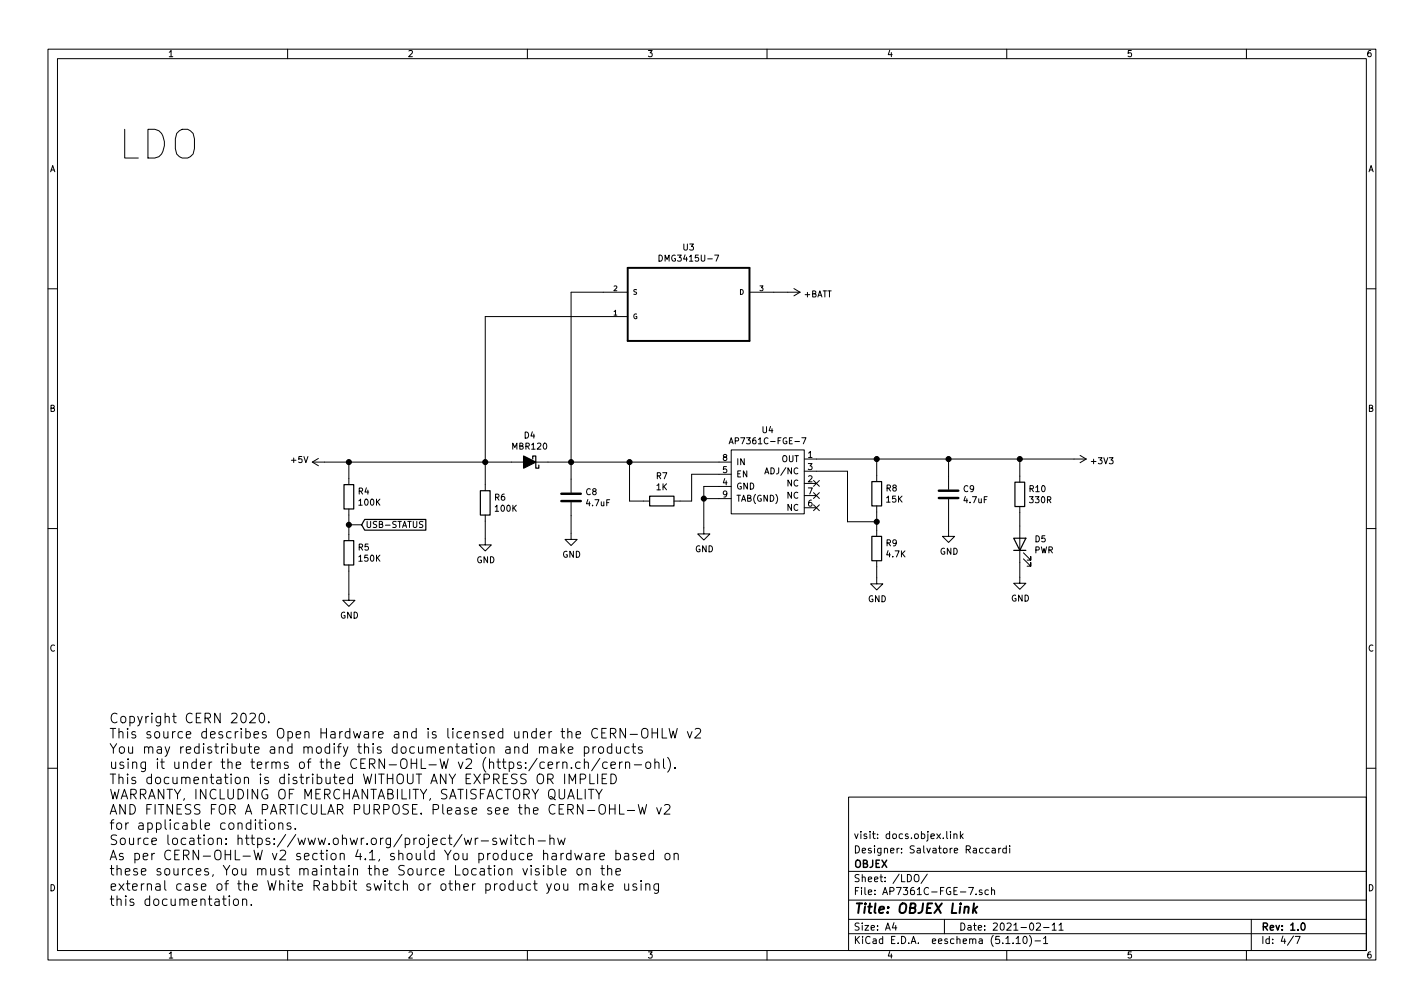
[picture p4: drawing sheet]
<svg xmlns="http://www.w3.org/2000/svg" width="297mm" height="210mm" viewBox="0 0 297 210" stroke-linecap="round" stroke-linejoin="round" font-family="sans-serif">
<g fill="none" stroke="#000" stroke-width=".21">
<path d="M10 10.3h277v189.9h-277zM12 12.2h273v186.1h-273zM60 10.3v1.9M110 10.3v1.9M160 10.3v1.9M210 10.3v1.9M260 10.3v1.9M137.5 53.2a.64 .64 0 0 1 .7 .6 .64 .64 0 0 1-.7 .7zM149.1 53.2h.8l-.5 1.3M10 60.2h2M130.9 61h-11.8v41.7M130.9 66h-29.7v36.4"/>
<path d="M156.3 61h10.6M165.6 60.2l1.3 .8M166.9 61l-1.3 .7M285 60.2h2M65.2 96.4h87.3M65.2 96.4l1.2 .7M66.4 95.6l-1.2 .8M72.8 96.4v4.7M131.3 96.4v8.1h4.2M152.1 92.6l.4-1.3 .4 1.3M152.2 92.2h.6M152.5 93.8h15.3v13.4h-15.3z"/>
<path d="M152.5 98.9h-8.2v5.6h-3.7M159.5 98.9l.4-1.3 .5 1.3M167.3 91.3h.8l-.5 1.3M167.8 95.8h58.8M167.8 98.3h9v10.5h6.1M182.9 95.8v4.7M197.9 95.8v6.3M212.7 95.8v4.8M225.3 95l1.3 .8M226.6 95.8l-1.3 .7M10 110.3h2M72.8 117.9v7.3h1.2l-1.2 1.3-1.3-1.3h1.3"/>
<path d="M72.8 106.2v6.6M72.8 109.5h2.6M88.2 108.8h-.5l-.2 .1v.3l.6 .3 .1 .3-.2 .2h-.5M101.2 107.4v6.3h1.3l-1.3 1.2-1.3-1.2h1.3M119.1 104.8v7.7h1.3l-1.3 1.3-1.2-1.3h1.2M146.8 104h5.7M152.5 101.5h-5.7v9.9h1.3l-1.3 1.2-1.3-1.2h1.3M167.8 100.8h2.5M167.8 105.9h2.5M167.8 103.4h2.5M169.7 105.3l1.2 1.2M169.7 102.8l1.2 1.2"/>
<path d="M169.7 100.2l1.2 1.2M170.9 105.3l-1.2 1.2M170.9 102.8l-1.2 1.2M170.9 100.2l-1.2 1.2M182.9 117v4.8h1.2l-1.2 1.3-1.3-1.3h1.3M182.9 105.5v6.4M197.9 104.1v7.8h1.2l-1.2 1.3-1.3-1.3h1.3M212.7 105.7v16h1.3l-1.3 1.2-1.2-1.2h1.2M213.5 116.6l1.5 1.5v-.8v.8h-.8M213.5 115.3l1.5 1.5v-.7v.7h-.8M285 110.3h2M52.1 148.9l.3-.1h.5l.3 .1 .1 .4-.1 .3-1.2 1.2h1.3"/>
<path d="M54.2 148.9l.3-.1a1.07 1.07 0 0 1 .5 1.8 .48 .48 0 0 1-.5 .2 .48 .48 0 0 1-.4-.4v-.9zM56.1 150.6v.2M112.5 156a.49 .49 0 0 1 .9 .1v1M112.5 155.8v1.3M113.4 156.1l.1-.2a.48 .48 0 0 1 .7 .2v1M114.3 159.6l1-.2-.1-.4-.6-.1-.3 .3 .1 1h.8M115.2 155.9h.8l.1 1.2M116.1 156.3l-.7 .1a.39 .39 0 0 0-.3 .3 .39 .39 0 0 0 .3 .4l.7-.1M116.2 158.9v1.4M116.7 158.9l-.4 .1-.1 .3M117 155.1v2M117.2 156.4l.6 .7"/>
<path d="M117.4 159.2a.49 .49 0 0 1 .9 0v1.1M117.4 158.9v1.4M117.8 155.8l-.8 .7M118.5 156.4l1-.1-.1-.4-.6-.1-.3 .3 .1 .9h.8M121 159l-.6-.1-.3 .4v.6l.2 .3h.7M121.9 155.9l.6-.1 .3 .4v.5l-.1 .3h-.8M121.9 159.2a.47 .47 0 0 1 .8 0v1.1M121.9 155.8v2M121.9 158.3v2M123.7 155.8v1.3M124.3 155.8l-.4 .1-.2 .3M125 155.9a.54 .54 0 0 1 .9 .3l-.1 .7a.55 .55 0 0 1-.5 .2 .55 .55 0 0 1-.5-.4v-.5z"/>
<path d="M125.1 158.2l-1.7 2.6M125.5 152.9h.7M126.5 151.9h-1v2h1M126.7 159l-.6-.1-.4 .4v.6l.2 .3h.8M127.3 153h.8a.54 .54 0 0 0 .4-.5 .54 .54 0 0 0-.4-.6h-.8v2M127.4 159.6l1-.2-.1-.4-.6-.1-.3 .3 .1 1h.8M127.6 155.9l-.5-.1-.4 .4v.5l.1 .3h.8M127.6 155.1v2M127.8 153l.7 .9M128.6 155.8l.1 1.2a.53 .53 0 0 0 .7-.1M129.2 158.9v1.4M129.4 155.8v1.3"/>
<path d="M129.8 158.9l-.4 .1-.2 .3M130.5 151.9v2l-1.2-2v2M130.5 159.2a.52 .52 0 0 1 .7-.2l.1 1.3M130.5 158.9v1.4M131.2 155.9l-.5-.1-.4 .4v.5l.2 .3h.7M131.4 153.2h1.6M131.8 155.8h.8M132.1 155.1v1.7l.1 .2 .4 .1M132.3 159.5h1.5M133.9 152.2a.66 .66 0 0 1 .8-.3 .66 .66 0 0 1 .5 .7v.7a.66 .66 0 0 1-.4 .6 .66 .66 0 0 1-.7-.1 1.58 1.58 0 0 1-.2-1.6zM133.9 155.9a.5 .5 0 0 0-.8 .2l.1 .3 .7 .1 .1 .2-.3 .4-.6-.1M134.9 159a.54 .54 0 0 1 .8 .3v.6a.54 .54 0 0 1-.5 .4 .54 .54 0 0 1-.5-.4v-.6z"/>
<path d="M136 152.9h1.2M136 151.9v2M136.6 159.2a.49 .49 0 0 1 .9 0v1.1M136.6 158.3v2M137.2 151.9v2M138.1 151.9v2h1M138.4 158.3v1.7l.3 .3M139.3 158a2.29 2.29 0 0 1 0 3.1M139.6 151.9l.4 2 .4-1.4 .4 1.4 .5-2M143.4 152.6l.5 1.3 .4-1.3M145 152.1l.3-.2h.5l.2 .2 .2 .4-.2 .3-1.1 1.1h1.3M10 160.2h2"/>
<path d="M53.9 171.6h.8M54.2 171v1.7l.1 .2 .4 .1M55.4 171v.2M55.4 171.6v1.4M56.3 171.9a.55 .55 0 0 1 .6-.3 .55 .55 0 0 1 .4 .4l-.1 .8a.55 .55 0 0 1-.5 .2 .55 .55 0 0 1-.5-.4zM58.1 171.9a.5 .5 0 0 1 .9 0v1.1M58.1 171.6v1.4M60.6 171.7l-.5-.1-.2 .3 .1 .3 .6 .2v.5h-.7M61.6 172.8v.2M96.9 174.8l.3 1.4 .4-1 .4 1 .4-1.4M99.1 174.8v1.4M99.7 174.8l-.4 .1-.2 .3"/>
<path d="M100.4 175.4h1.5M103.5 174.9l-.5-.1-.2 .3 .1 .3 .6 .2v.5h-.7M104.3 174.8l.4 1.4 .4-1 .4 1 .3-1.4M106.6 174.2v.1M106.6 174.8v1.4M107.3 174.8h.7M107.5 174.2v1.7l.1 .2 .4 .1M109.6 174.9l-.6-.1-.4 .4v.6l.2 .3h.8M110.4 175a.52 .52 0 0 1 .8-.1l.1 1.3M110.4 174.2v2M112.2 175.4h1.6M114.7 175a.5 .5 0 0 1 .9 .1v1.1"/>
<path d="M114.7 174.2v2M116.3 174.8l.4 1.4 .4-1 .4 1 .4-1.4M117.8 161.5v2M118.7 163.5v-2l.7 1.4 .7-1.4v2M119.2 160.1v.2M119.9 178l.4 1.3 .3-.9 .4 .9 .4-1.3M121 162.5h.8a.54 .54 0 0 0 .4-.5 .54 .54 0 0 0-.4-.5h-.8v2M122.2 178.1h.7l.1 1.2M123 161.5v2h1M123 178.5l-.6 .1a.39 .39 0 0 0-.3 .4 .39 .39 0 0 0 .3 .3l.6-.1M124 178v1.3M124.3 164.6l.6 1.1 .7-1.1"/>
<path d="M124.6 178l-.4 .1-.2 .3M124.7 161.5v2M124.9 165.7v.9M125.1 178.7l1-.2-.1-.4-.6-.1-.3 .3 .1 .9h.8M125.6 162.4h.7M126.6 161.5h-1v2h1M127.1 167.8v2M127.1 168.8h1.2M127.4 161.5a1.01 1.01 0 0 1 1.2 1 1.01 1.01 0 0 1-1.2 1zM128.3 167.8v2M128.5 178.1l.6-.1 .3 .4v.6l-.2 .2h-.7M128.5 177.3v2"/>
<path d="M129.2 167.8v2h1M130.3 178.1h.8v1.2M130.9 169.1h1.5M131.1 178.5l-.6 .1a.39 .39 0 0 0-.3 .4 .39 .39 0 0 0 .3 .3l.6-.1M132.8 178.1a.48 .48 0 0 0-.8 .2l.1 .3 .5 .1 .3 .3-.3 .3-.6-.1M133.1 167.8l.5 2 .4-1.4 .4 1.4 .5-2M133.6 178.7l1-.2-.1-.4-.6-.1-.3 .3 .1 .9h.8M136.3 178.1l-.6-.1-.3 .4v.6l.2 .2h.7M136.3 177.3v2M137 168.5l.5 1.3 .4-1.3M138.6 168l.3-.2h.5l.2 .2 .2 .4-.2 .3-1.1 1.1h1.3M138.8 178.2a.55 .55 0 0 1 .5-.2 .55 .55 0 0 1 .5 .4v.6a.54 .54 0 0 1-.6 .4 .54 .54 0 0 1-.5-.4z"/>
<path d="M140.6 178.2a.49 .49 0 0 1 .9 .1v1M140.6 178v1.3M140.8 160.1v.2M177 166.3h108v32h-108zM197.5 173.4v1.3l.2 .2M198.3 173.4v.2M198.3 173.9v1M199 174.1l.2-.2 .3 .1 .1 .9M199 173.9v1M200.3 173.4v1.5M200.5 174.4l.4 .5M200.9 173.9l-.6 .6"/>
<path d="M206.3 177l-.4-.1-.3 .3 .1 .6 .2 .1 .4-.1M207 177h.5l.1 .9M207.6 177.3l-.5 .1-.2 .2 .2 .3 .5-.1M208.3 176.9v1M208.8 176.9l-.5 .3M209.9 177l-.4-.1-.3 .3v.6l.3 .1 .4-.1M209.9 176.4v1.5M210.6 176.4v.2M210.6 176.9v1M285 160.2h2M47.8 187.5v1.4M48.8 187.7a.53 .53 0 0 1 .5-.2 .53 .53 0 0 1 .4 .4v.6a.54 .54 0 0 1-.5 .4 .54 .54 0 0 1-.5-.4z"/>
<path d="M50.6 187.7a.52 .52 0 0 1 .8-.1l.1 1.3M50.6 187.5v1.4M52.4 188.7v.2M60 198.3v1.9M109.1 181.2l.5 1.3 .4-1.3M110 198.3v1.9M110.8 181.2v1.3M112.4 181.3l-.5-.1-.2 .3 .1 .3 .6 .1v.5h-.7M113.4 181.2v1.3M114 184.3l.5 1.4M114.3 181.3l.6-.1 .4 .4v.5l-.2 .3h-.8M114.3 180.5v2"/>
<path d="M115 184.3l-.7 1.9-.3 .2M115.8 184.6a.53 .53 0 0 1 .5-.3 .53 .53 0 0 1 .4 .4v.6a.54 .54 0 0 1-.5 .4 .54 .54 0 0 1-.5-.4zM116.2 180.5v1.7l.2 .3M117.1 181.8l1-.1-.1-.4-.6-.1-.3 .3 .1 .9h.8M117.6 184.3l.1 1.3a.52 .52 0 0 0 .7-.1M118.4 184.3v1.4M120.4 181.4a.55 .55 0 0 1 .6-.2 .55 .55 0 0 1 .4 .4l-.1 .7a.55 .55 0 0 1-.5 .2 .55 .55 0 0 1-.5-.4zM120.9 184.6a.52 .52 0 0 1 .8-.2l.1 1.3M120.9 184.3v1.4M121.8 184.6l.1-.2a.48 .48 0 0 1 .8 .2v1.1M122.3 181.4a.47 .47 0 0 1 .8 .1v1M122.3 181.2v1.3"/>
<path d="M123.6 184.4h.8l.1 1.3M124.5 184.8l-.7 .1a.39 .39 0 0 0-.3 .4 .39 .39 0 0 0 .3 .4l.7-.1M125.3 181.2h.8M125.4 183.7v2M125.6 180.5v1.7l.1 .2 .4 .1M125.6 184.9l.6 .8M126.2 184.3l-.8 .8M126.7 181.4a.5 .5 0 0 1 .9 .1v1M126.7 180.5v2M126.9 185l1-.2-.1-.4-.6-.1-.3 .3 .2 1h.7M128.5 181.8l.9-.1-.1-.4-.5-.1-.3 .3 .1 .9h.7M130.3 184.3l.1 1.3a.52 .52 0 0 0 .7-.1"/>
<path d="M131.1 184.3v1.4M132.8 184.4a.48 .48 0 0 0-.8 .2l.1 .3 .5 .1 .3 .3-.3 .4-.6-.1M133.7 183.7v.2M133.7 184.3v1.4M134.7 184.6a.49 .49 0 0 1 .9 0v1.1M134.7 184.3v1.4M137.4 184.3v1.7l-.4 .4-.5-.1M137.4 184.4l-.6-.1-.4 .4v.6l.2 .3h.8M160 198.3v1.9M177 194.8h108M177 191.8h108M177 187.8h108"/>
<path d="M177 181.8h108M186.5 192.5l-.4 1h1M186.8 193v1M190.9 182.5a.5 .5 0 0 1 .5 0 .5 .5 0 0 1 .3 .4v.5a.5 .5 0 0 1-.5 .5 .5 .5 0 0 1-.5-.5v-.5zM193.4 182.3l-1.3 2M197 191.8v3M202.1 185.1h.9l-.6 1.5M203.6 186.5v.1M204.8 185.7l-.3-.1-.2 .2v.2l.5 .2v.3h-.5M206.2 185.7l-.4-.1-.3 .3v.6l.3 .1 .4-.1M206.8 185.7l.2-.1 .4 .1 .1 .9M206.8 185.1v1.5"/>
<path d="M210 198.3v1.9M211.3 196.7v.1M212 195.8l.4-.5v1.5M212 196.8h.8M213.5 195.5l.2-.2a.8 .8 0 0 1 .6 .8 .8 .8 0 0 1-.6 .7l-.3-.5zM214.8 195.1a1.79 1.79 0 0 1 0 2.3M215.9 196.3h1.1M216.2 192.7l.6-.2 .2 .5-.9 1h.9M217.7 195.8l.4-.5v1.5M217.7 193.5h1.1M217.7 196.8h.8M219.5 193l.4-.5v1.5"/>
<path d="M219.5 194h.8M220.9 193l.4-.5v1.5M220.9 194h.9M260 198.3v1.9M261 191.8v6.5M269.8 195.2l-1.2 2M270.2 195.3h1l-.6 1.5"/>
</g>
<path d="M271.5 192.7l.2-.2a.8 .8 0 0 1 .6 .8 .8 .8 0 0 1-.6 .7l-.3-.5z" fill="none" stroke="#000" stroke-width=".3"/>
<path d="M130.9 55.9h25.4v15.2h-25.4zM203.2 188.4l-.3 2M203.2 189.7l.5 .7M203.9 189.1l-.9 .8" fill="none" stroke="#000" stroke-width=".41"/>
<path d="M111.1 95.8v-.7h.7v2.6h.6v-.7M71.8 112.8h2v5.1h-2zM71.8 101.1h2v5.1h-2zM76.1 108.4h12.7v2.2h-12.7l-.7-1.1zM100.2 102.4h2v5h-2zM135.5 103.5h5.1v2h-5.1zM181.9 111.9h2v5.1h-2zM181.9 100.5h2v5h-2zM211.5 112.3h2.5l-1.3 2.5zM211.5 114.8h2.5M211.7 100.6h2v5.1h-2z" fill="none" stroke="#000" stroke-width=".25"/>
<path d="M117.1 104.5h4.1M117.1 103h4.1M195.8 103.9h4.1M195.8 102.4h4.1" fill="none" stroke="#000" stroke-width=".51"/>
<g fill="#000" stroke="#000" stroke-width=".25">
<path d="M109.2 95.1l2.6 1.3-2.6 1.3z"/>
<circle cx="72.8" cy="96.4" r=".51"/>
<circle cx="101.2" cy="96.4" r=".51"/>
<circle cx="119.1" cy="96.4" r=".51"/>
<circle cx="131.3" cy="96.4" r=".51"/>
<circle cx="182.9" cy="95.8" r=".51"/>
<circle cx="197.9" cy="95.8" r=".51"/>
<circle cx="212.7" cy="95.8" r=".51"/>
<circle cx="72.8" cy="109.5" r=".51"/>
<circle cx="146.8" cy="104" r=".51"/>
<circle cx="182.9" cy="108.8" r=".51"/>
</g>
<text font-size="8.3" x="24.5" y="33.3">LDO</text>
<g font-size="2.8">
<text x="22.7" y="150.9">Copyright CERN 2020.</text>
<text x="22.7" y="154">This source describes Open Hardware and is licensed under the CERN-OHLW v2</text>
<text x="22.7" y="157.2">You may redistribute and modify this documentation and make products</text>
<text x="22.7" y="160.4">using it under the terms of the CERN-OHL-W v2 (https:/cern.ch/cern-ohl).</text>
<text x="22.7" y="163.6">This documentation is distributed WITHOUT ANY EXPRESS OR IMPLIED</text>
<text x="22.7" y="166.7">WARRANTY, INCLUDING OF MERCHANTABILITY, SATISFACTORY QUALITY</text>
<text x="22.7" y="169.9">AND FITNESS FOR A PARTICULAR PURPOSE. Please see the CERN-OHL-W v2</text>
<text x="22.7" y="173.1">for applicable conditions.</text>
<text x="22.7" y="176.3">Source location: https://www.ohwr.org/project/wr-switch-hw</text>
<text x="22.7" y="179.4">As per CERN-OHL-W v2 section 4.1, should You produce hardware based on</text>
<text x="22.7" y="182.6">these sources, You must maintain the Source Location visible on the</text>
<text x="22.7" y="185.8">external case of the White Rabbit switch or other product you make using</text>
<text x="22.7" y="189">this documentation.</text>
<text x="178" y="190.5">Title: OBJEX Link</text>
</g>
<g font-size="2.1">
<text x="178" y="178">Designer: Salvatore Raccardi</text>
<text x="178" y="175">visit: docs.objex.link</text>
<text x="178" y="184">Sheet: /LDO/</text>
<text x="178" y="181">OBJEX</text>
<text x="178" y="186.7">File: AP7361C-FGE-7.sch</text>
<text x="178" y="196.9">KiCad E.D.A. eeschema (5.1.10)-1</text>
<text x="178" y="194.1">Size: A4</text>
<text x="200" y="194.1">Date: 2021-02-11</text>
<text x="263" y="194.1">Rev: 1.0</text>
<text x="263" y="196.9">Id: 4/7</text>
</g>
<g font-size="1.8">
<text x="35" y="11.9">1</text>
<text x="85" y="11.9">2</text>
<text x="135" y="11.9">3</text>
<text x="185" y="11.9">4</text>
<text x="235" y="11.9">5</text>
<text x="285" y="11.9">6</text>
<text x="10.4" y="35.9">A</text>
<text x="285.4" y="35.9">A</text>
<text x="142.5" y="52.2">U3</text>
<text x="138.2" y="54.6">DMG3415U-7</text>
<text x="167.7" y="62">+BATT</text>
<text x="10.4" y="85.9">B</text>
<text x="285.4" y="85.9">B</text>
<text x="107" y="93.8">MBR120</text>
<text x="109.4" y="91.5">D4</text>
<text x="153.4" y="92.7">AP7361C-FGE-7</text>
<text x="159" y="90.3">U4</text>
<text x="168.6" y="95.5">1</text>
<text x="60.8" y="96.6">+5V</text>
<text x="136.9" y="99.9">R7</text>
<text x="150.8" y="101.2">4</text>
<text x="150.8" y="98.7">5</text>
<text x="150.8" y="96.1">8</text>
<text x="153.5" y="99.6">EN</text>
<text x="153.5" y="97">IN</text>
<text x="160.2" y="98.9">ADJ/NC</text>
<text x="163" y="96.4">OUT</text>
<text x="164.2" y="101.5">NC</text>
<text x="168.6" y="100.6">2</text>
<text x="168.6" y="98">3</text>
<text x="227.8" y="96.8">+3V3</text>
<text x="74.8" y="103.1">R4</text>
<text x="75" y="105.5">100K</text>
<text x="103.2" y="104.4">R6</text>
<text x="103.4" y="106.7">100K</text>
<text x="122.3" y="103.3">C8</text>
<text x="122.4" y="105.6">4.7uF</text>
<text x="136.9" y="102.3">1K</text>
<text x="150.8" y="103.8">9</text>
<text x="153.5" y="102.1">GND</text>
<text x="153.5" y="104.6">TAB(GND)</text>
<text x="164.2" y="106.5">NC</text>
<text x="164.2" y="104">NC</text>
<text x="168.6" y="105.7">6</text>
<text x="168.6" y="103.1">7</text>
<text x="184.9" y="102.5">R8</text>
<text x="184.9" y="104.8">15K</text>
<text x="201" y="102.6">C9</text>
<text x="201.2" y="104.9">4.7uF</text>
<text x="214.8" y="102.6">R10</text>
<text x="214.9" y="104.9">330R</text>
<text x="76.2" y="110.1">USB-STATUS</text>
<text x="184.9" y="113.9">R9</text>
<text x="215.9" y="113.1">D5</text>
<text x="74.8" y="114.8">R5</text>
<text x="75" y="117.1">150K</text>
<text x="99.4" y="117.5">GND</text>
<text x="117.3" y="116.3">GND</text>
<text x="145" y="115.2">GND</text>
<text x="185" y="116.3">4.7K</text>
<text x="196" y="115.7">GND</text>
<text x="215.7" y="115.4">PWR</text>
<text x="181.1" y="125.6">GND</text>
<text x="210.9" y="125.5">GND</text>
<text x="70.9" y="129">GND</text>
<text x="10.4" y="135.9">C</text>
<text x="285.4" y="135.9">C</text>
<text x="10.4" y="185.9">D</text>
<text x="285.4" y="185.9">D</text>
<text x="35" y="199.9">1</text>
<text x="85" y="199.9">2</text>
<text x="135" y="199.9">3</text>
<text x="185" y="199.9">4</text>
<text x="235" y="199.9">5</text>
<text x="285" y="199.9">6</text>
</g>
<g font-size="1.4">
<text x="128" y="65.8">1</text>
<text x="128" y="60.7">2</text>
<text x="132" y="61.5">S</text>
<text x="154.3" y="61.5">D</text>
<text x="158.5" y="60.7">3</text>
<text x="132" y="66.5">G</text>
</g>
</svg>
